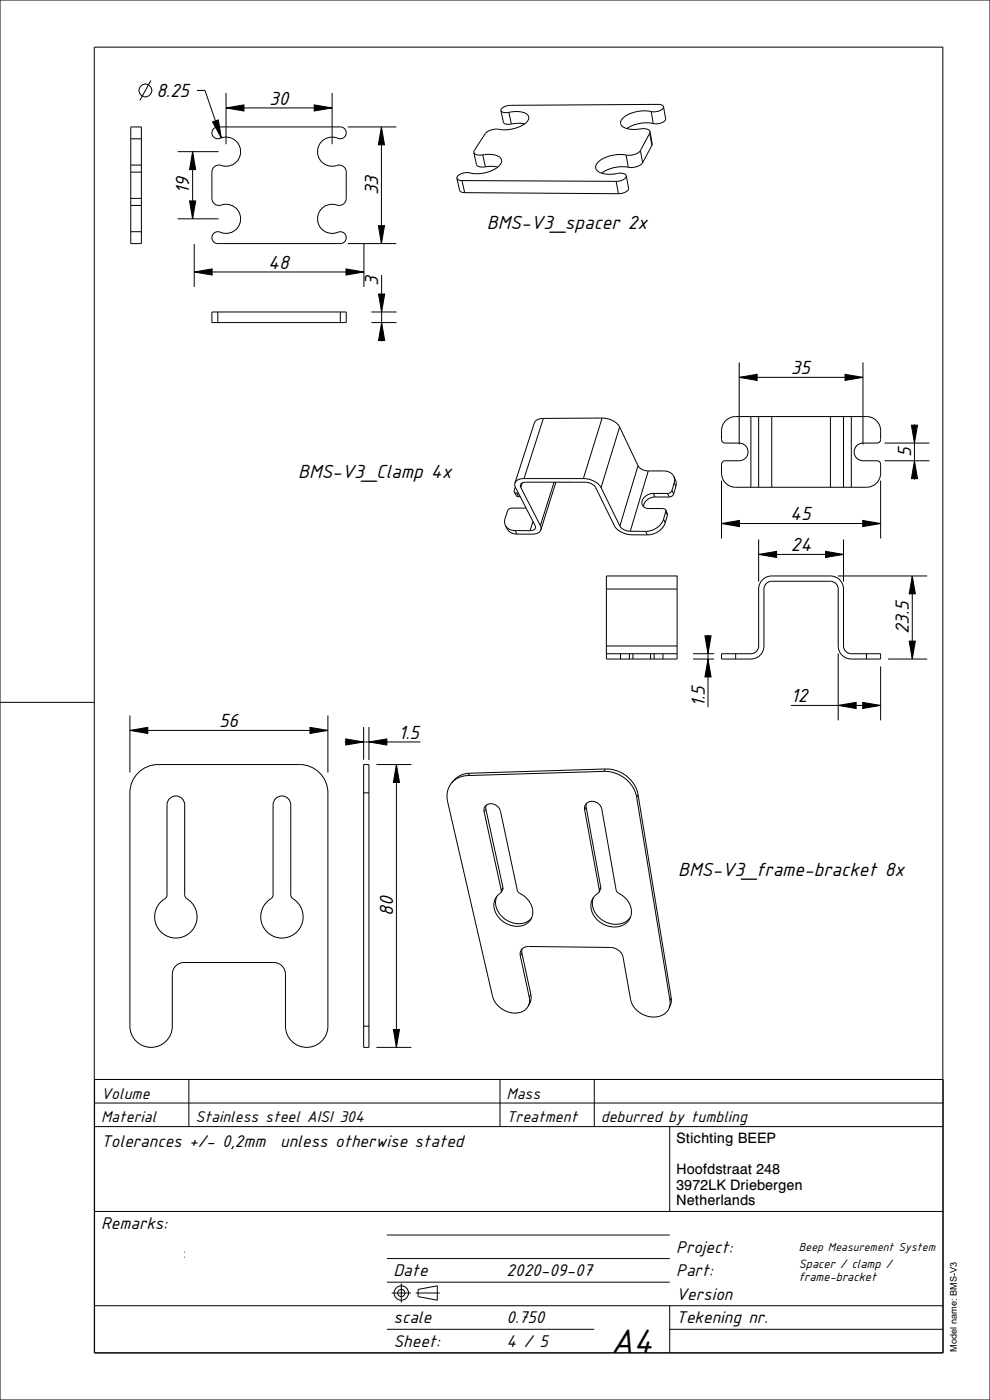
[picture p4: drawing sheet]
<svg xmlns="http://www.w3.org/2000/svg" width="210mm" height="297mm" viewBox="0 0 210 297" stroke-linecap="round" stroke-linejoin="round" font-family="sans-serif">
<g fill="none" stroke="#000" stroke-width=".21">
<path d="M0 0h210v297h-210zM32 17.1l-2.3 4.2M41.8 19.2h1.7l3.4 10M47.9 19.7v10.9M70.4 19.7v10.9M27.7 26.9h2.3v24.8h-2.3zM27.7 29.4h2.3M27.7 36.5h2.3M27.7 35h2.3M37.7 32.2h8.7M40.9 32.2l.6 3.8h-1.3zM40.9 32.2v14.2"/>
<path d="M45.1 25.9l1.2-.5 .6 3.8zM45.2 27.4l.6-.4 .4-.1h26a1.26 1.26 0 0 1 1.2 1.5 1.26 1.26 0 0 1-1.7 .9 3.1 3.1 0 0 0-4.3 3 3.1 3.1 0 0 0 4.4 2.7 1.5 1.5 0 0 1 1.6 1.5v5.6a1.63 1.63 0 0 1-2.5 1.3 3.1 3.1 0 0 0-3.5 3.7 3.1 3.1 0 0 0 4.6 2.1 1.26 1.26 0 0 1 1.4 1.1 1.26 1.26 0 0 1-1.2 1.4h-26a1.26 1.26 0 0 1-1.2-1.5 1.26 1.26 0 0 1 1.7-.9 3.1 3.1 0 0 0 4.3-3 3.1 3.1 0 0 0-4.4-2.7 1.5 1.5 0 0 1-1.7-1.5v-5.6a1.5 1.5 0 0 1 2-1.4 3.1 3.1 0 0 0 4.1-3.3 3.1 3.1 0 0 0-4.7-2.4 1.26 1.26 0 0 1-1.2-.6 1.26 1.26 0 0 1 .1-1.4zM47.9 22.9l3.8-.7v1.3zM47.9 22.9h22.5M66.6 22.2l3.8 .7-3.8 .6zM73.8 26.9h10.3M80.9 26.9l.7 3.8h-1.3zM80.9 26.9v24.8M96.9 37.8l.6 2.7 .4 .3 .7 .1M96.9 37.8l.3 .4 .8 .1M98 38.3l.6 2.6M98 38.3l32.7 .2"/>
<path d="M100.5 32.3l.5 .5 .8 .1a5.1 5.1 0 0 1 4.4 .6 1.3 1.3 0 0 1-.6 1.9 8 8 0 0 1-6.6 1.2 1.95 1.95 0 0 0-2.1 1.2M100.5 32.3l.6 2.6 .2 .3 .9 .2 2.1-.1 1.3 .1M102.4 32.9l.6 2.5M106.3 23.4l.6 2.7 .7 .3 .9-.1M106.3 23.4l.5 .4h1.2M108 23.8a4.2 4.2 0 0 1 4.1 .7 1.4 1.4 0 0 1-.9 1.8 8.4 8.4 0 0 1-6 1.1l-1.4 .3-.8 .5-2.4 3.7-.1 .4M108 23.8l.5 2.5M111.3 26.3l-1.5-.1-1.3 .1M132.8 32.9l.5 2.6M132.8 32.9a7 7 0 0 0-6.2 1.8 1.27 1.27 0 0 0 1 2l1.6 .3 2.7-.3 .6 .2 .3 .4M132.8 37.3a1.86 1.86 0 0 1-2.1 1.2l.5 2.6M132.8 37.3l.5 2.6a1.85 1.85 0 0 1-2.1 1.2"/>
<path d="M133.3 35.5a7.6 7.6 0 0 0-5.7 1.2M135.8 31.9l.5 2.6M135.8 31.9a3.3 3.3 0 0 1-3 1M137.8 28.3l-2 3.6M137.8 28.3l.5 2.5M137.9 27.9l-.1 .4M137.9 27.9l.4 2.6v.3M138.1 23.7l.5 2.5M138.1 23.7a6.9 6.9 0 0 0-6.3 1.7 1.21 1.21 0 0 0 1.1 1.9l1.5 .2 2.4-.2 .8 .2 .3 .4M138.3 30.8l-2 3.7a3.2 3.2 0 0 1-3 1M138.6 26.2a7.6 7.6 0 0 0-5.6 1.1M140.8 22.7a2.19 2.19 0 0 1-2.7 1"/>
<path d="M140.8 22.7l-.4-.4-.8-.2-31.3 .2a1.95 1.95 0 0 0-2 1.1M140.8 22.7l.4 2.5a2.17 2.17 0 0 1-2.6 1M27.7 49.2h2.3M27.7 43.6h2.3M27.7 42.1h2.3M37.7 46.4h8.7M40.2 42.6h1.3l-.6 3.8zM41.2 57.7l3.8-.6v1.3zM41.2 51.8v9.1M41.2 57.7h36M73.4 57.1l3.8 .6-3.8 .7zM73.8 51.7h10.3"/>
<path d="M77.2 51.8v9.1M80.3 47.9h1.3l-.7 3.8zM80.9 58.3v14.1M98.6 40.9l32.6 .2M44.9 66.2h28.5v2.2h-28.5zM46.2 66.2v2.2M72.2 66.2v2.2M78.8 68.4h5.3M78.8 66.2h5.3M80.3 62.4h1.3l-.7 3.8zM80.9 68.4l.7 3.8h-1.3zM156.8 76.9v17.4"/>
<path d="M179.3 79.4l3.8 .7-3.8 .6zM183.1 76.9v17.4M115.3 88.8l-1.2 .2-.7 .7-4.2 12.8M115.3 88.8l-4.1 12.7M127.7 88.7l-4 12.8M127.7 88.7a4.3 4.3 0 0 1 3.7 1.9M127.7 88.7l-12.4 .1M131.4 90.6l-3.9 12.8 4 8.2M131.4 90.6l3.9 8.2M135.3 98.8a2.54 2.54 0 0 0 2.2 1.1M135.3 98.8l-3.8 12.8M137.5 99.9l-3.8 12.8"/>
<path d="M137.5 99.9h3.2a2.31 2.31 0 0 1 2.2 1.2M154.2 89l1.2-.5 .7-.1h27.7a3 3 0 0 1 3 3v1.8a.75 .75 0 0 1-.7 .8h-3a1.88 1.88 0 0 0-1.9 1.9 1.88 1.88 0 0 0 1.9 1.8h3a.75 .75 0 0 1 .7 .8 4.3 4.3 0 0 1-1.1 4.2l-1.2 .6-.7 .1h-27.7a3 3 0 0 1-3-3v-1.9a.75 .75 0 0 1 .7-.8h3a1.87 1.87 0 0 0 1.9-1.8 1.87 1.87 0 0 0-1.9-1.9h-3a.75 .75 0 0 1-.7-.8 4.3 4.3 0 0 1 1.1-4.2zM156.8 80.1l3.8-.7v1.3zM156.8 80.1h26.3M159.3 88.4v15M160.9 88.4v15M163.7 88.4v15M176.2 88.4v15M178.9 88.4v15M180.6 88.4v15M187.6 97.7h9.5M187.6 94h9.5"/>
<path d="M193.3 90.2h1.3l-.6 3.8zM194 97.7l.6 3.8h-1.3zM194 90v11.7M107.2 111.5l.4 .7a2.2 2.2 0 0 0 2 1.1M107.2 111.5a2.2 2.2 0 0 0 2.1 1.1M109.1 104.4l.5 .2M109.1 104.4l.4 .8 .5 .2M109.2 102.5l.1 .9 4.2 8.1a.83 .83 0 0 1-.2 .9 .83 .83 0 0 1-.9 .2M109.3 112.6l.3 .7M109.3 112.6h3.1M109.3 103.3l-.2 1.1M109.6 104.6l.4 .8"/>
<path d="M109.6 104.6h.4M110 105.4h.4M110.8 102.5l-.3 .9M111.2 101.5l-1.3 .3-.4 .3-.3 .4M111.2 101.5h12.5M111.6 107.8h-3.1l-.6 .2-.3 .4-.5 1.8-.1 .8 .2 .5M113.1 110.6l-.7 2M114.6 111.5l-4.2-8.2 .1-.6 .4-.3 13.2-.1 1.4 .3 .9 .8 4 8.2a4.4 4.4 0 0 0 3.7 1.9h3.2M114.6 111.5l.1 .9M114.7 112.4a1.78 1.78 0 0 1-1.9 .9h-3.2M117.5 102.3l-2.9 9.2M117.9 102.3l-3.2 10.1"/>
<path d="M123.7 101.5a4.4 4.4 0 0 1 3.8 1.9M131.5 111.6a2.61 2.61 0 0 0 2.2 1.1M133.7 112.7h3.2M136.9 112.7l.4 .8M138.6 104.7a2.07 2.07 0 0 0-2.3 2.6 1.49 1.49 0 0 0 1.3 .6h3.1l.5 .3M138.6 104.7h3M138.6 104.7l.3 .7M138.9 105.4a2.34 2.34 0 0 0-2.4 2.1M138.9 105.4h3M140.7 110.2a4.1 4.1 0 0 1-3.8 2.5M140.7 110.2l.4 .7M141.1 110.9a4 4 0 0 1-3.8 2.6"/>
<path d="M141.2 108.2v.3M141.2 108.2l.4 1.1M141.2 108.5l-.5 1.7M141.2 108.5l.4 .8M141.6 109.3l-.5 1.6M141.6 104.7l.3 .7M142.5 104l.4 .8M142.5 104l-.3 .5-.6 .2M142.9 104.8l-.4 .5-.6 .1M142.9 101.1l.5 1.1v1M142.9 101.1l.2 .6-.1 .7M143 102.4l.4 .8"/>
<path d="M143 102.4l-.5 1.6M143.4 103.2l-.5 1.6M153.1 111.1l3.8-.7v1.3zM153.1 102v12.2M153.1 111.1h33.7M160.9 117.6l3.8-.6v1.3zM160.9 114.4v9M160.9 117.6h18M175.1 117l3.8 .6-3.8 .7zM178.9 114.4v9M183 110.4l3.8 .7-3.8 .6zM186.8 102v12.2"/>
<path d="M128.6 122.2h15v17.6h-15zM128.6 125h15M128.6 138.7h15M128.6 137h15M131.6 138.7v1.1M133.5 138.7v1.1M134.3 138.7v1.1M138 138.7v1.1M138.8 138.7v1.1M140.6 138.7v1.1M147 139.8h4.5M147 138.7h4.5"/>
<path d="M149.5 134.9h1.3l-.6 3.8zM150.2 139.8l.6 3.8h-1.3zM150.2 134.7v15.3M156.1 138.7v1.1M161.5 123.2a2.77 2.77 0 0 1 2.2-1h12.5a2.77 2.77 0 0 1 2.7 2.8v12a1.65 1.65 0 0 0 1.7 1.7h6.2v1.1h-6.2a2.77 2.77 0 0 1-2.8-2.8v-12a1.65 1.65 0 0 0-1.6-1.7h-12.5a1.65 1.65 0 0 0-1.6 1.7v12a2.77 2.77 0 0 1-2.8 2.8h-6.2v-1.1h6.2a1.65 1.65 0 0 0 1.6-1.7v-12l.1-.7zM177.7 122.2h19M177.8 138.6v14.2M183.8 138.7v1.1M188.4 139.8h8.3M192.9 136h1.3l-.7 3.8zM193.5 122.2l.7 3.8h-1.3zM193.5 122.2v17.6"/>
<path d="M0 149h20M27.6 155l3.8-.7v1.3zM27.6 151.8v12.1M27.6 155h42M65.8 154.3l3.8 .7-3.8 .6zM69.6 151.8v12.1M73.1 157.4h16.1M73.3 156.8l3.8 .6-3.8 .7zM77.1 154.2v7M78.3 157.4l3.8-.6v1.3zM78.3 154.2v7.1M167.8 149.7h19"/>
<path d="M177.8 149.7l3.8-.7v1.3zM183 149l3.8 .7-3.8 .6zM186.8 141.4v11.4M29.3 163.9a6 6 0 0 1 4.3-1.7h30a6 6 0 0 1 6 6v49.5a4.5 4.5 0 0 1-4.5 4.5 4.5 4.5 0 0 1-4.5-4.5v-11a2.47 2.47 0 0 0-2.5-2.5h-19.1a2.47 2.47 0 0 0-2.4 2.5v11a4.5 4.5 0 0 1-4.5 4.5 4.5 4.5 0 0 1-4.5-4.5v-49.5a6 6 0 0 1 1.7-4.3zM36 169.4a1.87 1.87 0 0 1 2-.4 1.87 1.87 0 0 1 1.2 1.7v19.1l.1 .5a5.1 5.1 0 0 1 2.5 4.7 4.5 4.5 0 0 1-7 3.2 4.5 4.5 0 0 1 .4-7.7l.2-.7v-19.1l.1-.5zM58.5 169.4a1.87 1.87 0 0 1 2-.4 1.87 1.87 0 0 1 1.2 1.7v19.1l.1 .5a5.1 5.1 0 0 1 2.5 4.7 4.5 4.5 0 0 1-7 3.2 4.5 4.5 0 0 1 .4-7.7l.2-.7v-19.1l.1-.5zM77.1 162.2h1.2v60h-1.2zM77.1 168.2h1.2M79.8 162.2h7.5M84.1 162.2l.6 3.8h-1.3zM84.1 162.2v60M95.8 166.1a4.5 4.5 0 0 0-.8 4l9.5 41.2a4.8 4.8 0 0 0 6.9 2.9l.6-.7"/>
<path d="M99.3 164.5a4.6 4.6 0 0 0-3.5 1.6M99.6 164a4.7 4.7 0 0 0-3.8 2.1M99.6 164l-.3 .5M102.7 172.2a1.55 1.55 0 0 1 .9-1.7 1.55 1.55 0 0 1 1.8 .5l.5 .5 .3 .6 3.7 17.1a6.9 6.9 0 0 1 2.9 3.2 3.2 3.2 0 0 1-.7 3.3 3.2 3.2 0 0 1-3.4 .7 4.6 4.6 0 0 1-3.8-5.4l.5-.9 .8-.7M102.7 172.2l3.6 16.6M103.1 171.7l-.4 .5M103.1 171.7l3.6 16.6M103.1 170.8v.9M124 171.8l3.1 17M124.3 171.2l-.3 .6a1.69 1.69 0 0 1 1.1-1.8 1.69 1.69 0 0 1 2 .6l.6 1.1 3.1 17.4a7.9 7.9 0 0 1 2.9 3 3.4 3.4 0 0 1-.6 3.5 3.4 3.4 0 0 1-3.4 1 4.6 4.6 0 0 1-4.2-5.3l.5-1 1.1-1M124.3 171.2l3.1 17M124.4 170.5l-.1 .7"/>
<path d="M128.1 163.6a6.9 6.9 0 0 1 7 5.5M128.1 163.6l-28.8 .9M128.4 163.1a6.9 6.9 0 0 1 7 5.5M128.4 163.1l-28.8 .9M128.4 163.1l-.3 .5M135.1 169.1l7 43.2M135.4 168.6l-.3 .5M135.4 168.6l7 43.1M105.4 190.1a4.4 4.4 0 0 0 3.4 5.7 3.7 3.7 0 0 0 3.9-1M106.3 188.8l-.1 .6M106.7 188.3l-.4 .5M106.7 188.3v.4l-.5 .7"/>
<path d="M125.9 190.4a4.5 4.5 0 0 0 4.4 5.7 3.7 3.7 0 0 0 3.4-1.5M127.1 188.8v.5M127.4 188.2l-.3 1.1M127.4 188.2l-.3 .6M77.1 217.7h1.2M83.4 218.4h1.3l-.6 3.8zM110.4 202.8l1.9 8.7M110.4 202.8a1.62 1.62 0 0 1 1.7-2l17.4 .2a2.77 2.77 0 0 1 2.7 2.1l1.6 9a4.9 4.9 0 0 0 7.4 2.8l.7-1M110.7 202.2l-.3 .6M110.7 202.2l1.9 8.7M110.7 201.3v.9M112.3 211.5a2.77 2.77 0 0 1-.3 2"/>
<path d="M112.6 210.9l-.3 .6M112.6 210.9a3 3 0 0 1-.6 2.6M142.1 212.3v.8l-.2 .8M142.4 211.7l-.3 .6M142.4 211.7a3.4 3.4 0 0 1-.5 2.2M20.1 234h180M20.1 239h180M40.1 229v10M79.8 222.2h7.5M106.1 229v10M126.1 229v10M142.1 239v18"/>
<path d="M20.1 257h180M20.1 277h180M39.1 266.7h.1M39.1 265.7h.1M82.1 262h60M82.1 267h60M82.1 272h60M83.1 274.3h4.1M85.1 272.3v4M88.2 274.3h5.1M88.7 273.5l4.1-.7v3l-4.1-.7zM142.1 277v10"/>
<path d="M82.1 282h44M142.1 282h58M200 287v-277h-180v277h180.1v-58h-180v58"/>
<circle cx="30.8" cy="19.2" r="1.37"/>
<circle cx="85.1" cy="274.3" r="1.53"/>
<circle cx="85.1" cy="274.3" r=".76"/>
</g>
<g fill="#000">
<path d="M40.9 32.2l.6 3.8h-1.3zM45.1 25.9l1.2-.5 .6 3.8zM47.9 22.9l3.8-.7v1.3zM66.6 22.2l3.8 .7-3.8 .6zM80.9 26.9l.7 3.8h-1.3zM40.2 42.6h1.3l-.6 3.8zM41.2 57.7l3.8-.6v1.3zM73.4 57.1l3.8 .6-3.8 .7zM80.3 47.9h1.3l-.7 3.8zM80.3 62.4h1.3l-.7 3.8zM80.9 68.4l.7 3.8h-1.3zM156.8 80.1l3.8-.7v1.3z"/>
<path d="M179.3 79.4l3.8 .7-3.8 .6zM194 97.7l.6 3.8h-1.3zM193.3 90.2h1.3l-.6 3.8zM153.1 111.1l3.8-.7v1.3zM160.9 117.6l3.8-.6v1.3zM175.1 117l3.8 .6-3.8 .7zM183 110.4l3.8 .7-3.8 .6zM150.2 139.8l.6 3.8h-1.3zM149.5 134.9h1.3l-.6 3.8zM192.9 136h1.3l-.7 3.8zM193.5 122.2l.7 3.8h-1.3zM27.6 155l3.8-.7v1.3z"/>
<path d="M65.8 154.3l3.8 .7-3.8 .6zM73.3 156.8l3.8 .6-3.8 .7zM78.3 157.4l3.8-.6v1.3zM177.8 149.7l3.8-.7v1.3zM183 149l3.8 .7-3.8 .6zM84.1 162.2l.6 3.8h-1.3zM83.4 218.4h1.3l-.6 3.8z"/>
</g>
<text font-size="7.8" x="129.6" y="287">A4</text>
<g font-size="4.4">
<text x="33.2" y="20.6">8.25</text>
<text x="57.1" y="22.2">30</text>
<text x="40.2" y="41.2" transform="rotate(-90 40.2 41.2)">19</text>
<text x="80.2" y="41.5" transform="rotate(-90 80.2 41.5)">33</text>
<text x="103.3" y="48.6">BMS-V3_spacer 2x</text>
<text x="56.9" y="57">48</text>
<text x="80.2" y="60.7" transform="rotate(-90 80.2 60.7)">3</text>
<text x="167.8" y="79.4">35</text>
<text x="63.2" y="101.5">BMS-V3_Clamp 4x</text>
<text x="193.3" y="97" transform="rotate(-90 193.3 97)">5</text>
<text x="167.6" y="110.4">45</text>
<text x="167.8" y="116.9">24</text>
<text x="192.8" y="134.6" transform="rotate(-90 192.8 134.6)">23.5</text>
<text x="167.8" y="149">12</text>
<text x="46.5" y="154.3">56</text>
<text x="149.5" y="150" transform="rotate(-90 149.5 150)">1.5</text>
<text x="84.6" y="156.7">1.5</text>
<text x="143.9" y="185.9">BMS-V3_frame-bracket 8x</text>
<text x="83.4" y="194.3" transform="rotate(-90 83.4 194.3)">80</text>
</g>
<g font-size="3.9">
<text x="21.5" y="243.3">Tolerances +/- 0,2mm</text>
<text x="59.4" y="243.3">unless otherwise stated</text>
<text x="21.5" y="260.8">Remarks:</text>
<text x="143.5" y="265.8">Project:</text>
<text x="83.5" y="270.8">Date</text>
<text x="107.5" y="270.8">2020-09-07</text>
<text x="143.5" y="275.8">Version</text>
<text x="143.5" y="270.8">Part:</text>
<text x="83.5" y="280.8">scale</text>
<text x="107.5" y="280.8">0.750</text>
<text x="143.5" y="280.8">Tekening nr.</text>
<text x="83.5" y="285.8">Sheet:</text>
<text x="107.5" y="285.8">4 / 5</text>
</g>
<g font-size="3.6">
<text x="21.5" y="233.1">Volume</text>
<text x="107.5" y="233.1">Mass</text>
<text x="21.5" y="238.1">Material</text>
<text x="41.5" y="238.1">Stainless steel AISI 304</text>
<text x="107.5" y="238.1">Treatment</text>
<text x="127.5" y="238.1">deburred by tumbling</text>
</g>
<g font-size="3.1">
<text x="143.5" y="242.5">Stichting BEEP</text>
<text x="143.5" y="249.1">Hoofdstraat 248</text>
<text x="143.5" y="252.4">3972LK Driebergen</text>
<text x="143.5" y="255.7">Netherlands</text>
</g>
<g font-size="2.8">
<text x="169.5" y="269.1">Spacer / clamp /</text>
<text x="169.5" y="271.8">frame-bracket</text>
</g>
<text font-size="2.6" x="169.5" y="265.4">Beep Measurement System</text>
<text font-size="2" x="203" y="286.8" transform="rotate(-90 203 286.8)">Model name: BMS-V3</text>
</svg>
